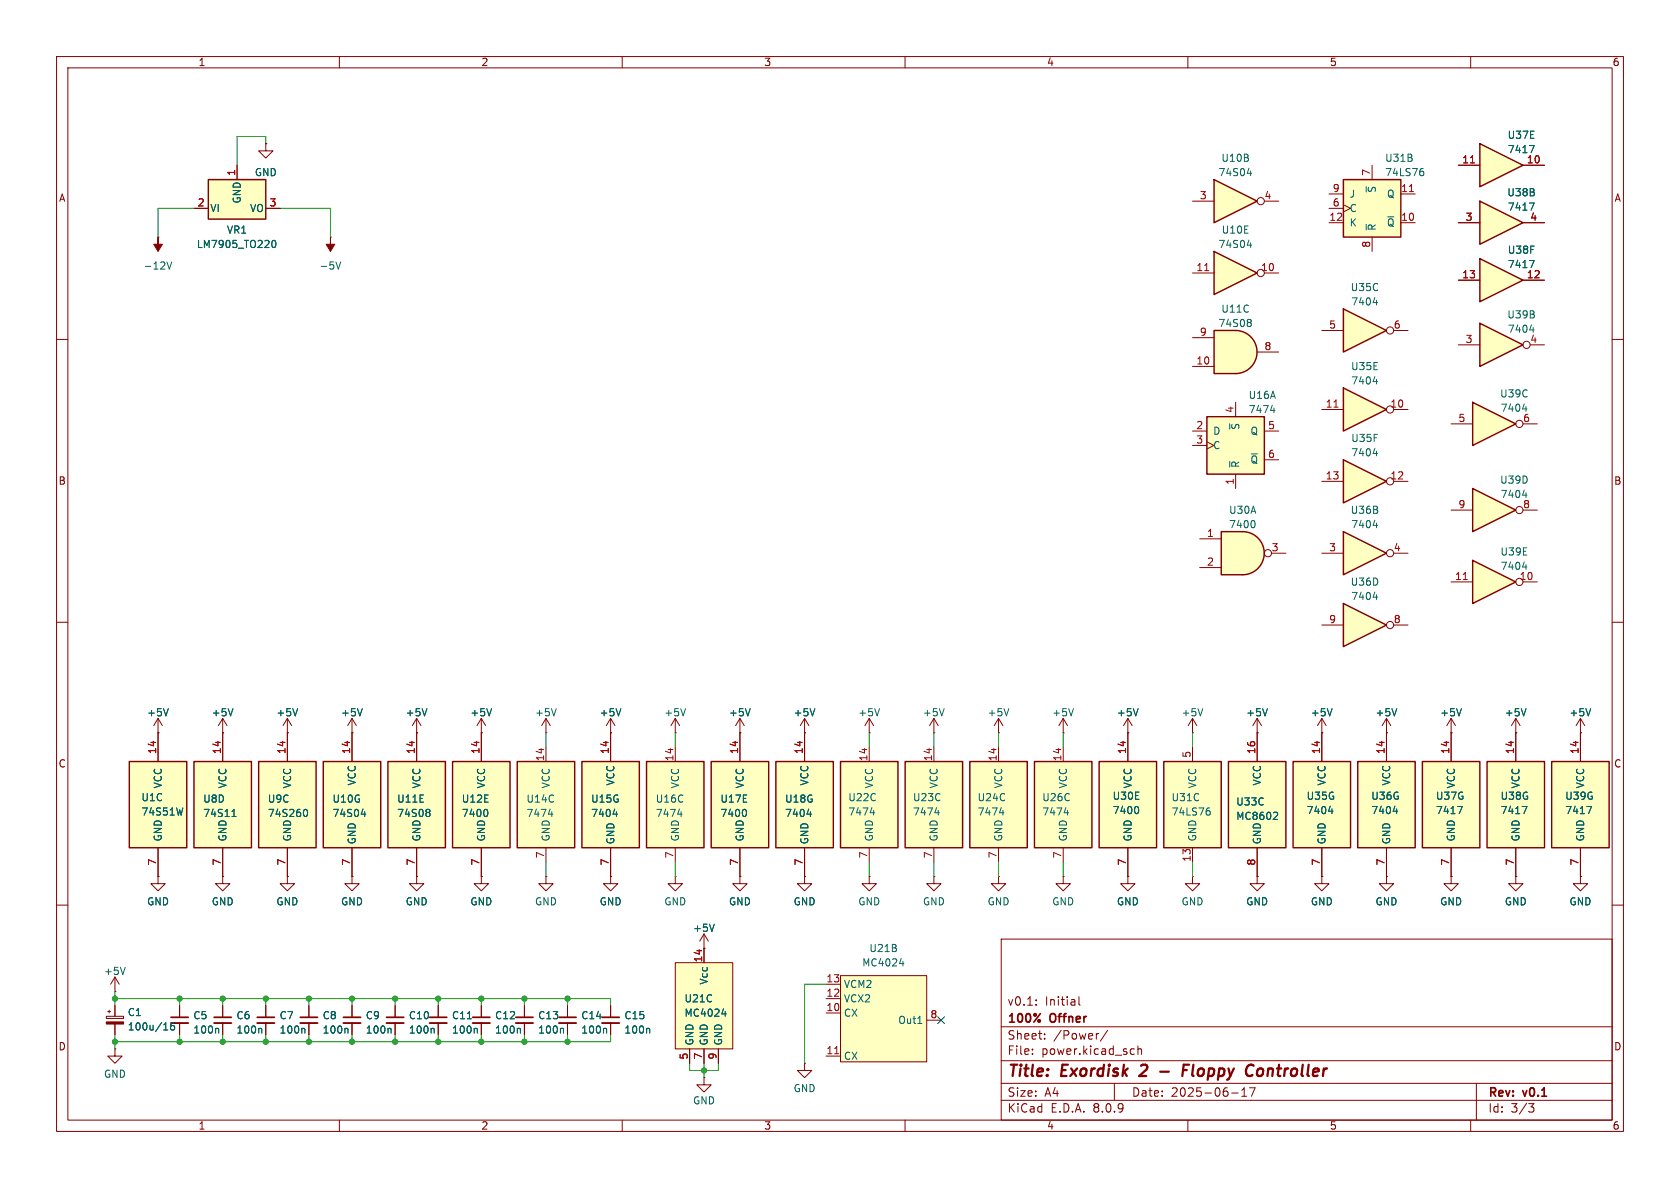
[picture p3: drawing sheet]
<svg xmlns="http://www.w3.org/2000/svg" width="297mm" height="210mm" viewBox="0 0 297 210" stroke-linecap="round" stroke-linejoin="round" font-family="sans-serif">
<g fill="none" stroke="#840000" stroke-width=".18">
<path d="M10 10h277v190h-277zM12 12h273v186h-273zM60 10v2M110 10v2M160 10v2M210 10v2M260 10v2M10 60h2M285 60h2M10 110h2M285 110h2M10 160h2"/>
<path d="M177 166h108v32h-108zM183.2 177.6v.1M183.2 176.8v.1M190.7 176.2v1.3l.3 .2M285 160h2M60 198v2M110 198v2M160 198v2M177 194.5h108M177 191.5h108M177 187.5h108M177 181.5h108"/>
<path d="M182.5 186.3v.1M182.5 185.5v.1M184.7 183.6v.1M184.7 182.8v.1M194.2 182.7l-.2 .1M195.8 182.1l-1.3 2M197 191.5v3M200.1 185.4l.4 .1M200.5 186.3l-.4 .1M201.2 185.5l.2-.1 .3 .1 .1 .9M201.2 184.9v1.5M210 198v2"/>
<path d="M217.7 193.2h1.2M219.5 193.8h.9M219.5 192.7l.5-.4v1.5M220.9 192.3h1l-.7 1.5M260 198v2M261 191.5v6.5M270.2 195.1h1l-.5 .6 .4 .1 .1 .5-.3 .3h-.4"/>
</g>
<path d="M202.7 189.1l-1.3 1.1h1.2M205.1 189.4h1.5M209.1 189.2h.7M210.2 188.2h-.9l-.3 2M223 188.9a.62 .62 0 0 0-.7 .4v.7a.52 .52 0 0 0 .7 .1" fill="none" stroke="#840000" stroke-width=".4"/>
<path d="M182.9 134.6h10.1v15.3h-10.1z" fill="#ffffc2"/>
<path d="M182.9 134.6h10.1v15.3h-10.1z" fill="none" stroke="#840000" stroke-width=".25"/>
<path d="M188 132.1v2.5M188 149.9v2.5" fill="none" stroke="#840000" stroke-width=".18"/>
<path d="M188.1 143.7h.8M188.7 143.2v.9" fill="none" stroke="#006464" stroke-width=".18"/>
<path d="M114.3 134.6h10.2v15.3h-10.2z" fill="#ffffc2"/>
<path d="M114.3 134.6h10.2v15.3h-10.2z" fill="none" stroke="#840000" stroke-width=".25"/>
<g fill="none" stroke="#840000" stroke-width=".18">
<path d="M119.4 132.1v2.5M153.7 129.5h.1M153.7 127l-.8 1.3M153.7 127v2.5M153.7 127l.7 1.3M165.1 129.5h.1M165.1 127l-.8 1.3M165.1 127v2.5M165.1 127l.8 1.3M119.4 149.9v2.5M130.8 154.9v1.3h1.3l-1.3 1.3-1.3-1.3h1.3M130.8 154.9h.1"/>
<path d="M165.1 154.9v1.3h1.3l-1.3 1.3-1.3-1.3h1.3M165.1 154.9h.1"/>
</g>
<path d="M155.5 125.3l-.4 1.2M166.9 125.3l-.4 1.2M119.8 143.9h.8M120.4 143.5v.8" fill="none" stroke="#006464" stroke-width=".18"/>
<path d="M160 134.6h10.2v15.3h-10.2z" fill="#ffffc2"/>
<path d="M160 134.6h10.2v15.3h-10.2z" fill="none" stroke="#840000" stroke-width=".25"/>
<path d="M165.1 132.1v2.5M176.5 129.5h.1M176.5 127l-.7 1.3M176.5 127v2.5M176.5 127l.8 1.3M153.7 154.9v1.3h1.2l-1.2 1.3-1.3-1.3h1.3M153.7 154.9h.1M165.1 149.9v2.5" fill="none" stroke="#840000" stroke-width=".18"/>
<path d="M178.3 125.3l-.4 1.2M165.3 143.7h.8M165.9 143.2v.9" fill="none" stroke="#006464" stroke-width=".18"/>
<path d="M171.4 134.6h10.2v15.3h-10.2z" fill="#ffffc2"/>
<path d="M171.4 134.6h10.2v15.3h-10.2z" fill="none" stroke="#840000" stroke-width=".25"/>
<g fill="none" stroke="#840000" stroke-width=".18">
<path d="M176.5 132.1v2.5M188 129.5h.1M188 127l-.8 1.3M188 127v2.5M188 127l.7 1.3M245.1 129.5h.1M245.1 127l-.8 1.3M245.1 127v2.5M245.1 127l.8 1.3M119.4 154.9v1.3h1.2l-1.2 1.3-1.3-1.3h1.3M119.4 154.9h.1M176.5 154.9v1.3h1.3l-1.3 1.3-1.2-1.3h1.2"/>
<path d="M176.5 154.9h.1M176.5 149.9v2.5M188 154.9v1.3h1.2l-1.2 1.3-1.3-1.3h1.3M188 154.9h.1"/>
</g>
<path d="M189.8 125.3l-.4 1.2M246.9 125.3l-.4 1.2M176.7 143.7h.8M177.3 143.2v.9" fill="none" stroke="#006464" stroke-width=".18"/>
<path d="M219.7 94a3.8 3.8 0 0 1 3.8 3.8 3.8 3.8 0 0 1-3.8 3.8z" fill="#ffffc2" stroke="#ffffc2" stroke-width=".18"/>
<path d="M215.9 94h3.8v7.6h-3.8z" fill="#ffffc2"/>
<path d="M215.9 94h3.8a3.8 3.8 0 0 1 3.8 3.8 3.8 3.8 0 0 1-3.8 3.8h-3.8z" fill="none" stroke="#840000" stroke-width=".25"/>
<g fill="none" stroke="#840000" stroke-width=".18">
<path d="M212.1 95.3h3.8M224.8 97.8h2.5M212.1 100.3h3.8M222.2 129.5h.1M222.2 127l-.7 1.3M222.2 127v2.5M222.2 127l.8 1.3M233.7 129.5h.1M233.7 127l-.8 1.3M233.7 127v2.5M233.7 127l.7 1.3M279.4 129.5h.1"/>
<path d="M279.4 127l-.8 1.3M279.4 127v2.5M279.4 127l.8 1.3M142.2 154.9v1.3h1.3l-1.3 1.3-1.2-1.3h1.2M142.2 154.9h.1M18.8 179.7h3v.3h-3zM19 178.8h.6M19.3 178.6v.5M20.3 175.3h.1M20.3 172.7v2.6M20.3 177.8v1.9M20.3 172.7l-.7 1.3"/>
<path d="M20.3 172.7l.8 1.3M54.6 177.8v2M62.2 177.8v2M69.8 177.8v2M20.3 185.4v1.3h1.3l-1.3 1.3-1.3-1.3h1.3M20.3 185.4h.1M20.3 181v1.9M54.6 180.8v2.1M62.2 180.8v2.1M69.8 180.8v2.1M142.2 188v1.2h1.3l-1.3 1.3-1.2-1.3h1.2M142.2 188h.1"/>
<circle cx="224.2" cy="97.8" r=".63"/>
</g>
<path d="M221.6 92a.79 .79 0 0 1 0 1.3M224.1 125.3l-.5 1.2M235.5 125.3l-.4 1.2M281.2 125.3l-.4 1.2M22.1 171l-.4 1.3M28.9 182.1h.8M30.8 180.8l-.4 .1a.86 .86 0 0 0 0 1.2l.4-.1 .1-.5-.3-.2h-.2l-.3 .2M61.3 181.8l.2 .2v.6M69 181.8l.1 .2v.6M76.6 181.8l.2 .2v.6" fill="none" stroke="#006464" stroke-width=".18"/>
<path d="M53.1 180.8h3M60.7 180.8h3.1M68.3 180.8h3.1" fill="none" stroke="#840000" stroke-width=".33"/>
<path d="M53.1 179.8h3M60.7 179.8h3.1M68.3 179.8h3.1" fill="none" stroke="#840000" stroke-width=".3"/>
<path d="M18.8 180.6h3v.4h-3z" fill="#840000" stroke="#840000" stroke-width=".18"/>
<path d="M148.6 172.5h15.2v15.2h-15.2z" fill="#ffffc2"/>
<path d="M268 129.5h.1M268 127l-.8 1.3M268 127v2.5M268 127l.7 1.3M146 179.1h2.6M146 176.5h2.6M146 174h2.6M148.6 172.5h15.2v15.2h-15.2zM124.5 190.5v1.3h1.2l-1.2 1.2-1.3-1.2h1.3M124.5 190.5h.1M146 186.7h2.6M163.8 180.3h2.6" fill="none" stroke="#840000" stroke-width=".18"/>
<path d="M147.6 186.3h.7" fill="none" stroke="#a90000" stroke-width=".18"/>
<path d="M269.8 125.3l-.4 1.2M159 170.3h.8M159.6 169.9v.9M162.3 180.9h.7" fill="none" stroke="#006464" stroke-width=".18"/>
<path d="M119.4 170.2h10.1v15.2h-10.1z" fill="#ffffc2"/>
<path d="M119.4 170.2h10.1v15.2h-10.1zM124.5 167.6h.1M124.5 165.1v5.1M124.5 165.1l-.8 1.3M124.5 165.1l.7 1.3M121.9 185.4v2.6M124.5 185.4v2.6M127 185.4v2.6" fill="none" stroke="#840000" stroke-width=".18"/>
<path d="M126.3 163.4l-.4 1.2M127.6 179.2h.8M128.2 178.8v.8" fill="none" stroke="#006464" stroke-width=".18"/>
<path d="M137.2 134.6h10.1v15.3h-10.1z" fill="#ffffc2"/>
<path d="M137.2 134.6h10.1v15.3h-10.1z" fill="none" stroke="#840000" stroke-width=".25"/>
<g fill="none" stroke="#840000" stroke-width=".18">
<path d="M119.4 129.5h.1M119.4 127l-.8 1.3M119.4 127v2.5M119.4 127l.7 1.3M130.8 129.5h.1M130.8 127l-.8 1.3M130.8 127v2.5M130.8 127l.8 1.3M142.2 129.5h.1M142.2 127v7.6M142.2 127l-.7 1.3M142.2 127l.8 1.3"/>
<path d="M142.2 149.9v5"/>
</g>
<path d="M121.2 125.3l-.4 1.2M132.6 125.3l-.4 1.2M144.1 125.3l-.5 1.2M142.7 143.9h.8M143.3 143.5v.8" fill="none" stroke="#006464" stroke-width=".18"/>
<path d="M148.6 134.6h10.1v15.3h-10.1z" fill="#ffffc2"/>
<path d="M148.6 134.6h10.1v15.3h-10.1z" fill="none" stroke="#840000" stroke-width=".25"/>
<path d="M153.7 132.1v2.5M153.7 149.9v2.5" fill="none" stroke="#840000" stroke-width=".18"/>
<path d="M153.8 143.7h.8M154.4 143.2v.9" fill="none" stroke="#006464" stroke-width=".18"/>
<path d="M125.7 134.6h10.2v15.3h-10.2z" fill="#ffffc2"/>
<path d="M125.7 134.6h10.2v15.3h-10.2z" fill="none" stroke="#840000" stroke-width=".25"/>
<path d="M130.8 129.5v5.1M130.8 149.9v5" fill="none" stroke="#840000" stroke-width=".18"/>
<path d="M131.7 143.1a.79 .79 0 0 1 0 1.2" fill="none" stroke="#006464" stroke-width=".18"/>
<path d="M237.5 94l7.6 3.8-7.6 3.8z" fill="#ffffc2"/>
<path d="M237.5 94l7.6 3.8-7.6 3.8z" fill="none" stroke="#840000" stroke-width=".25"/>
<g fill="none" stroke="#840000" stroke-width=".18">
<path d="M233.7 97.8h3.8M246.4 97.8h2.5"/>
<circle cx="245.7" cy="97.8" r=".63"/>
</g>
<path d="M242.8 92.9h.7M243.4 92.4v.9" fill="none" stroke="#006464" stroke-width=".18"/>
<path d="M237.5 31.8h10.1v10.1h-10.1z" fill="#ffffc2"/>
<path d="M237.5 31.8h10.1v10.1h-10.1z" fill="none" stroke="#840000" stroke-width=".25"/>
<path d="M234.9 39.4h2.6M234.9 34.3h2.6M234.9 36.8h2.6M237.5 36.2l1.3 .6-1.3 .7M242.6 29.2v2.6M247.6 39.4h2.6M247.6 34.3h2.6M242.6 41.9v2.6" fill="none" stroke="#840000" stroke-width=".18"/>
<path d="M249.2 33.9h.7" fill="none" stroke="#a90000" stroke-width=".18"/>
<path d="M241.5 39.7v1M251.2 30.3h.3l.2 .2-.1 .4-.4 .2M251.3 29.8h.3" fill="none" stroke="#006464" stroke-width=".18"/>
<path d="M237.5 54.6l7.6 3.8-7.6 3.8z" fill="#ffffc2"/>
<path d="M237.5 54.6l7.6 3.8-7.6 3.8z" fill="none" stroke="#840000" stroke-width=".25"/>
<g fill="none" stroke="#840000" stroke-width=".18">
<path d="M233.7 58.4h3.8M246.4 58.4h2.5"/>
<circle cx="245.7" cy="58.4" r=".63"/>
</g>
<path d="M242.8 53.5h.7M243.4 53.1v.8" fill="none" stroke="#006464" stroke-width=".18"/>
<path d="M214.6 31.8l7.6 3.8-7.6 3.8z" fill="#ffffc2"/>
<path d="M214.6 31.8l7.6 3.8-7.6 3.8z" fill="none" stroke="#840000" stroke-width=".25"/>
<g fill="none" stroke="#840000" stroke-width=".18">
<path d="M210.8 35.6h3.8M223.5 35.6h2.6"/>
<circle cx="222.9" cy="35.6" r=".63"/>
</g>
<path d="M220.5 30.6h.8M221.1 30.2v.9" fill="none" stroke="#006464" stroke-width=".18"/>
<path d="M214.6 44.5l7.6 3.8-7.6 3.8z" fill="#ffffc2"/>
<path d="M214.6 44.5l7.6 3.8-7.6 3.8z" fill="none" stroke="#840000" stroke-width=".25"/>
<g fill="none" stroke="#840000" stroke-width=".18">
<path d="M210.8 48.3h3.8M223.5 48.3h2.6M256.5 154.9v1.3h1.3l-1.3 1.3-1.2-1.3h1.2M256.5 154.9h.1"/>
<circle cx="222.9" cy="48.3" r=".63"/>
</g>
<path d="M213 47.8h.7" fill="none" stroke="#a90000" stroke-width=".18"/>
<path d="M220.5 43.3h.8M221.1 42.9v.9" fill="none" stroke="#006464" stroke-width=".18"/>
<path d="M274.3 134.6h10.2v15.3h-10.2z" fill="#ffffc2"/>
<path d="M274.3 134.6h10.2v15.3h-10.2z" fill="none" stroke="#840000" stroke-width=".25"/>
<path d="M279.4 129.5v5.1M268 154.9v1.3h1.2l-1.2 1.3-1.3-1.3h1.3M268 154.9h.1M279.4 154.9v1.3h1.3l-1.3 1.3-1.3-1.3h1.3M279.4 154.9h.1M279.4 149.9v5" fill="none" stroke="#840000" stroke-width=".18"/>
<path d="M280.5 142.6h.9l-.6 1.2" fill="none" stroke="#006464" stroke-width=".18"/>
<path d="M237.5 106.7l7.6 3.8-7.6 3.8z" fill="#ffffc2"/>
<path d="M237.5 106.7l7.6 3.8-7.6 3.8z" fill="none" stroke="#840000" stroke-width=".25"/>
<g fill="none" stroke="#840000" stroke-width=".18">
<path d="M233.7 110.5h3.8M246.4 110.5h2.5"/>
<circle cx="245.7" cy="110.5" r=".63"/>
</g>
<path d="M242.8 105.6h.7M243.4 105.1v.9" fill="none" stroke="#006464" stroke-width=".18"/>
<path d="M218.4 58.4a3.8 3.8 0 0 1 3.8 3.8 3.8 3.8 0 0 1-3.8 3.8z" fill="#ffffc2" stroke="#ffffc2" stroke-width=".18"/>
<path d="M214.6 58.4h3.8v7.6h-3.8z" fill="#ffffc2"/>
<path d="M214.6 58.4h3.8a3.8 3.8 0 0 1 3.8 3.8 3.8 3.8 0 0 1-3.8 3.8h-3.8z" fill="none" stroke="#840000" stroke-width=".25"/>
<path d="M210.8 59.7h3.8M210.8 64.8h3.8M222.2 62.2h3.9" fill="none" stroke="#840000" stroke-width=".18"/>
<path d="M220.7 56.5h.3l.2 .2-.2 .3M220.7 57h.3M221 57l.2 .2v.3l-.1 .2h-.4" fill="none" stroke="#006464" stroke-width=".18"/>
<path d="M260.3 86.4l7.7 3.8-7.7 3.8z" fill="#ffffc2"/>
<path d="M260.3 86.4l7.7 3.8-7.7 3.8z" fill="none" stroke="#840000" stroke-width=".25"/>
<g fill="none" stroke="#840000" stroke-width=".18">
<path d="M256.5 90.2h3.8M269.2 90.2h2.6"/>
<circle cx="268.6" cy="90.2" r=".63"/>
</g>
<path d="M269.2 87.5h.8M269.8 87.1v.9" fill="none" stroke="#006464" stroke-width=".18"/>
<path d="M260.3 99.1l7.7 3.8-7.7 3.8z" fill="#ffffc2"/>
<path d="M260.3 99.1l7.7 3.8-7.7 3.8z" fill="none" stroke="#840000" stroke-width=".25"/>
<g fill="none" stroke="#840000" stroke-width=".18">
<path d="M256.5 102.9h3.8M269.2 102.9h2.6M199.4 154.9v1.3h1.3l-1.3 1.3-1.3-1.3h1.3M199.4 154.9h.1"/>
<circle cx="268.6" cy="102.9" r=".63"/>
</g>
<path d="M258.7 102.5h.7" fill="none" stroke="#a90000" stroke-width=".18"/>
<path d="M269.8 99.8v.9M269.2 100.2h.8" fill="none" stroke="#006464" stroke-width=".18"/>
<path d="M194.3 134.6h10.2v15.3h-10.2z" fill="#ffffc2"/>
<path d="M194.3 134.6h10.2v15.3h-10.2z" fill="none" stroke="#840000" stroke-width=".25"/>
<path d="M199.4 129.5h.1M199.4 127v7.6M199.4 127l-.8 1.3M199.4 127l.8 1.3M210.8 129.5h.1M210.8 127l-.7 1.3M210.8 127v2.5M210.8 127l.8 1.3M199.4 149.9v5M210.8 154.9v1.3h1.3l-1.3 1.3-1.3-1.3h1.3M210.8 154.9h.1" fill="none" stroke="#840000" stroke-width=".18"/>
<path d="M201.2 125.3l-.4 1.2M212.6 125.3l-.4 1.2M201 142.6a.79 .79 0 0 1 0 1.2" fill="none" stroke="#006464" stroke-width=".18"/>
<path d="M205.7 134.6h10.2v15.3h-10.2z" fill="#ffffc2"/>
<path d="M205.7 134.6h10.2v15.3h-10.2z" fill="none" stroke="#840000" stroke-width=".25"/>
<path d="M210.8 132.1v2.5M210.8 149.9v2.5" fill="none" stroke="#840000" stroke-width=".18"/>
<path d="M213.5 143.3h.2l.3 .2-.1 .5-.4 .1M213.6 142.8h.2" fill="none" stroke="#006464" stroke-width=".18"/>
<path d="M217.2 134.6h10.1v15.3h-10.1z" fill="#ffffc2"/>
<path d="M217.2 134.6h10.1v15.3h-10.1z" fill="none" stroke="#840000" stroke-width=".25"/>
<path d="M222.2 129.5v5.1M256.5 129.5h.1M256.5 127l-.7 1.3M256.5 127v2.5M256.5 127l.8 1.3M222.2 149.9v5" fill="none" stroke="#840000" stroke-width=".18"/>
<path d="M258.4 125.3l-.5 1.2M225.6 143.6l.3 .2-.1 .3-.7 .8h.8" fill="none" stroke="#006464" stroke-width=".18"/>
<path d="M262.9 134.6h10.1v15.3h-10.1z" fill="#ffffc2"/>
<path d="M262.9 134.6h10.1v15.3h-10.1z" fill="none" stroke="#840000" stroke-width=".25"/>
<path d="M268 129.5v5.1M268 149.9v5" fill="none" stroke="#840000" stroke-width=".18"/>
<path d="M269.1 142.6h.8l-.5 1.2" fill="none" stroke="#006464" stroke-width=".18"/>
<path d="M251.5 134.6h10.1v15.3h-10.1z" fill="#ffffc2"/>
<path d="M251.5 134.6h10.1v15.3h-10.1z" fill="none" stroke="#840000" stroke-width=".25"/>
<path d="M256.5 129.5v5.1M222.2 154.9v1.3h1.3l-1.3 1.3-1.2-1.3h1.2M222.2 154.9h.1M233.7 154.9v1.3h1.2l-1.2 1.3-1.3-1.3h1.3M233.7 154.9h.1M245.1 154.9v1.3h1.3l-1.3 1.3-1.3-1.3h1.3M245.1 154.9h.1M256.5 149.9v5" fill="none" stroke="#840000" stroke-width=".18"/>
<path d="M257.7 142.6h.8l-.5 1.2" fill="none" stroke="#006464" stroke-width=".18"/>
<path d="M240 134.6h10.2v15.3h-10.2z" fill="#ffffc2"/>
<path d="M240 134.6h10.2v15.3h-10.2z" fill="none" stroke="#840000" stroke-width=".25"/>
<path d="M245.1 129.5v5.1M245.1 149.9v5" fill="none" stroke="#840000" stroke-width=".18"/>
<path d="M246.3 143.4h.8M246.9 143v.8" fill="none" stroke="#006464" stroke-width=".18"/>
<path d="M228.6 134.6h10.2v15.3h-10.2z" fill="#ffffc2"/>
<path d="M228.6 134.6h10.2v15.3h-10.2z" fill="none" stroke="#840000" stroke-width=".25"/>
<path d="M233.7 129.5v5.1M233.7 149.9v5M47 177.8v2M47 180.8v2.1" fill="none" stroke="#840000" stroke-width=".18"/>
<path d="M234.9 143.4h.8M235.5 143v.8M53.7 181.8l.2 .2v.6" fill="none" stroke="#006464" stroke-width=".18"/>
<path d="M45.5 180.8h3" fill="none" stroke="#840000" stroke-width=".33"/>
<path d="M45.5 179.8h3" fill="none" stroke="#840000" stroke-width=".3"/>
<path d="M260.3 71.1l7.7 3.8-7.7 3.8z" fill="#ffffc2"/>
<path d="M260.3 71.1l7.7 3.8-7.7 3.8z" fill="none" stroke="#840000" stroke-width=".25"/>
<g fill="none" stroke="#840000" stroke-width=".18">
<path d="M256.5 74.9h3.8M269.2 74.9h2.6"/>
<circle cx="268.6" cy="74.9" r=".63"/>
</g>
<path d="M269.2 72.3h.8M269.8 71.9v.8" fill="none" stroke="#006464" stroke-width=".18"/>
<path d="M261.6 57.2l7.6 3.8-7.6 3.8z" fill="#ffffc2"/>
<path d="M261.6 57.2l7.6 3.8-7.6 3.8z" fill="none" stroke="#840000" stroke-width=".25"/>
<g fill="none" stroke="#840000" stroke-width=".18">
<path d="M257.8 61h3.8M270.5 61h2.5"/>
<circle cx="269.9" cy="61" r=".63"/>
</g>
<path d="M270.4 58.3h.8M271 57.9v.8" fill="none" stroke="#006464" stroke-width=".18"/>
<path d="M261.6 25.4l7.6 3.8-7.6 3.8z" fill="#ffffc2"/>
<path d="M261.6 25.4l7.6 3.8-7.6 3.8z" fill="none" stroke="#840000" stroke-width=".25"/>
<path d="M257.8 29.2h3.8M269.2 29.2h3.8" fill="none" stroke="#840000" stroke-width=".18"/>
<path d="M260 28.8h.7" fill="none" stroke="#a90000" stroke-width=".18"/>
<path d="M270.4 25.7h.8l-.5 1.3" fill="none" stroke="#006464" stroke-width=".18"/>
<path d="M261.6 45.7l7.6 3.8-7.6 3.8z" fill="#ffffc2"/>
<path d="M261.6 45.7l7.6 3.8-7.6 3.8z" fill="none" stroke="#840000" stroke-width=".25"/>
<path d="M257.8 49.5h3.8M269.2 49.5h3.8" fill="none" stroke="#840000" stroke-width=".18"/>
<path d="M270.4 46h.8l-.5 1.3" fill="none" stroke="#006464" stroke-width=".18"/>
<path d="M261.6 35.6l7.6 3.8-7.6 3.8z" fill="#ffffc2"/>
<path d="M261.6 35.6l7.6 3.8-7.6 3.8z" fill="none" stroke="#840000" stroke-width=".25"/>
<path d="M257.8 39.4h3.8M269.2 39.4h3.8" fill="none" stroke="#840000" stroke-width=".18"/>
<path d="M270.4 35.9h.8l-.5 1.3" fill="none" stroke="#006464" stroke-width=".18"/>
<path d="M237.5 81.3l7.6 3.8-7.6 3.8z" fill="#ffffc2"/>
<path d="M237.5 81.3l7.6 3.8-7.6 3.8z" fill="none" stroke="#840000" stroke-width=".25"/>
<g fill="none" stroke="#840000" stroke-width=".18">
<path d="M233.7 85.1h3.8M246.4 85.1h2.5"/>
<circle cx="245.7" cy="85.1" r=".63"/>
</g>
<path d="M243.4 79.7v.9M242.8 80.2h.7" fill="none" stroke="#006464" stroke-width=".18"/>
<path d="M213.4 73.7h10.1v10.1h-10.1z" fill="#ffffc2"/>
<path d="M213.4 73.7h10.1v10.1h-10.1z" fill="none" stroke="#840000" stroke-width=".25"/>
<path d="M210.8 76.2h2.6M210.8 78.7h2.6M213.4 78.1l1.2 .6-1.2 .7M218.4 71.1v2.6M223.5 76.2h2.6M218.4 83.8v2.6M223.5 81.3h2.6" fill="none" stroke="#840000" stroke-width=".18"/>
<path d="M224.6 72.5h.8M225.2 72.1v.9M217.4 81.6v1" fill="none" stroke="#006464" stroke-width=".18"/>
<path d="M237.5 68.6l7.6 3.8-7.6 3.8z" fill="#ffffc2"/>
<path d="M237.5 68.6l7.6 3.8-7.6 3.8z" fill="none" stroke="#840000" stroke-width=".25"/>
<g fill="none" stroke="#840000" stroke-width=".18">
<path d="M233.7 72.4h3.8M246.4 72.4h2.5M62.2 129.5h.1M62.2 127l-.7 1.3M62.2 127v2.5M62.2 127l.8 1.3M50.8 154.9v1.3h1.3l-1.3 1.3-1.3-1.3h1.3M50.8 154.9h.1"/>
<circle cx="245.7" cy="72.4" r=".63"/>
</g>
<path d="M235.8 72h.8" fill="none" stroke="#a90000" stroke-width=".18"/>
<path d="M242.8 67.5h.7M243.4 67v.9M64 125.3l-.4 1.2" fill="none" stroke="#006464" stroke-width=".18"/>
<path d="M45.7 134.6h10.2v15.3h-10.2z" fill="#ffffc2"/>
<path d="M45.7 134.6h10.2v15.3h-10.2z" fill="none" stroke="#840000" stroke-width=".25"/>
<path d="M50.8 129.5v5.1M96.5 129.5h.1M96.5 127l-.7 1.3M96.5 127v2.5M96.5 127l.8 1.3M50.8 149.9v5" fill="none" stroke="#840000" stroke-width=".18"/>
<path d="M98.3 125.3l-.4 1.2M53.8 143.1h.1a.68 .68 0 0 1 .5 .6 .68 .68 0 0 1-.5 .6h-.1" fill="none" stroke="#006464" stroke-width=".18"/>
<path d="M91.4 134.6h10.2v15.3h-10.2z" fill="#ffffc2"/>
<path d="M91.4 134.6h10.2v15.3h-10.2z" fill="none" stroke="#840000" stroke-width=".25"/>
<path d="M27.9 129.5h.1M27.9 127l-.7 1.3M27.9 127v2.5M27.9 127l.8 1.3M96.5 132.1v2.5M107.9 129.5h.1M107.9 127l-.7 1.3M107.9 127v2.5M107.9 127l.8 1.3M96.5 149.9v2.5" fill="none" stroke="#840000" stroke-width=".18"/>
<path d="M29.8 125.3l-.5 1.2M109.8 125.3l-.5 1.2M96.9 143.9h.8M97.6 143.5v.8" fill="none" stroke="#006464" stroke-width=".18"/>
<path d="M34.3 134.6h10.1v15.3h-10.1z" fill="#ffffc2"/>
<path d="M34.3 134.6h10.1v15.3h-10.1z" fill="none" stroke="#840000" stroke-width=".25"/>
<path d="M39.4 129.5v5.1M73.7 129.5h.1M73.7 127l-.8 1.3M73.7 127v2.5M73.7 127l.7 1.3M39.4 149.9v5" fill="none" stroke="#840000" stroke-width=".18"/>
<path d="M75.5 125.3l-.4 1.2M41 144.3h.7M41.1 143.4l.3-.3v1.2" fill="none" stroke="#006464" stroke-width=".18"/>
<path d="M57.1 134.6h10.2v15.3h-10.2z" fill="#ffffc2"/>
<path d="M57.1 134.6h10.2v15.3h-10.2z" fill="none" stroke="#840000" stroke-width=".25"/>
<path d="M62.2 129.5v5.1M62.2 149.9v5" fill="none" stroke="#840000" stroke-width=".18"/>
<path d="M63.9 143.9h.8M64.5 143.5v.8" fill="none" stroke="#006464" stroke-width=".18"/>
<path d="M68.6 134.6h10.1v15.3h-10.1z" fill="#ffffc2"/>
<path d="M68.6 134.6h10.1v15.3h-10.1z" fill="none" stroke="#840000" stroke-width=".25"/>
<path d="M73.7 129.5v5.1M73.7 149.9v5" fill="none" stroke="#840000" stroke-width=".18"/>
<path d="M75.5 143.1h.3l.2 .2-.2 .3M75.5 143.6h.3M75.8 143.6l.2 .3v.2l-.1 .2h-.4" fill="none" stroke="#006464" stroke-width=".18"/>
<path d="M22.9 134.6h10.1v15.3h-10.1z" fill="#ffffc2"/>
<path d="M22.9 134.6h10.1v15.3h-10.1z" fill="none" stroke="#840000" stroke-width=".25"/>
<path d="M27.9 129.5v5.1M39.4 129.5h.1M39.4 127l-.8 1.3M39.4 127v2.5M39.4 127l.7 1.3M27.9 149.9v5" fill="none" stroke="#840000" stroke-width=".18"/>
<path d="M41.2 125.3l-.4 1.2M32.3 142.8l-.3 1.3" fill="none" stroke="#006464" stroke-width=".18"/>
<path d="M102.9 134.6h10.1v15.3h-10.1z" fill="#ffffc2"/>
<path d="M102.9 134.6h10.1v15.3h-10.1z" fill="none" stroke="#840000" stroke-width=".25"/>
<g fill="none" stroke="#840000" stroke-width=".18">
<path d="M47 25.4v1.3h1.3l-1.3 1.2-1.3-1.2h1.3M47 25.4h.1M58.4 41.9h.1M50.8 129.5h.1M50.8 127l-.8 1.3M50.8 127v2.5M50.8 127l.8 1.3M85.1 129.5h.1M85.1 127l-.8 1.3M85.1 127v2.5M85.1 127l.8 1.3M107.9 129.5v5.1"/>
<path d="M107.9 149.9v5"/>
</g>
<path d="M59.4 46.3l.4 1.3 .4-1.3M52.6 125.3l-.4 1.2M86.9 125.3l-.4 1.2M108.4 143.9h.8M109 143.5v.8" fill="none" stroke="#006464" stroke-width=".18"/>
<path d="M58.4 41.9v1.3h.8l-.8 1.3-.7-1.3h.7z" fill="#840000" stroke="#840000" stroke-width=".18"/>
<path d="M80 134.6h10.2v15.3h-10.2z" fill="#ffffc2"/>
<path d="M80 134.6h10.2v15.3h-10.2z" fill="none" stroke="#840000" stroke-width=".25"/>
<path d="M27.9 41.9h.1M85.1 129.5v5.1M62.2 154.9v1.3h1.3l-1.3 1.3-1.2-1.3h1.2M62.2 154.9h.1M73.7 154.9v1.3h1.2l-1.2 1.3-1.3-1.3h1.3M73.7 154.9h.1M85.1 154.9v1.3h1.3l-1.3 1.3-1.3-1.3h1.3M85.1 154.9h.1M85.1 149.9v5" fill="none" stroke="#840000" stroke-width=".18"/>
<path d="M29.5 46.3l.4 1.3 .5-1.3M85.9 143.1a.79 .79 0 0 1 0 1.2" fill="none" stroke="#006464" stroke-width=".18"/>
<path d="M27.9 41.9v1.3h.8l-.8 1.3-.7-1.3h.7z" fill="#840000" stroke="#840000" stroke-width=".18"/>
<path d="M36.8 31.8h10.2v6.9h-10.2z" fill="#ffffc2"/>
<path d="M36.8 31.8h10.2v6.9h-10.2z" fill="none" stroke="#840000" stroke-width=".25"/>
<g fill="none" stroke="#840000" stroke-width=".18">
<path d="M34.3 36.8h2.5M41.9 29.2v2.6M47 25.4h.1M47 36.8h2.5M257.8 29.2h3.8M257.8 39.4h3.8M269.2 29.2h3.8M269.2 39.4h3.8M257.8 49.5h3.8M269.2 49.5h3.8M27.9 129.5h.1M27.9 129.5v5.1"/>
<path d="M39.4 129.5h.1M39.4 129.5v5.1M50.8 129.5h.1M50.8 129.5v5.1M62.2 129.5h.1M62.2 129.5v5.1M73.7 129.5h.1M73.7 129.5v5.1M85.1 129.5h.1M85.1 129.5v5.1M107.9 129.5h.1M107.9 129.5v5.1"/>
<path d="M130.8 129.5h.1M130.8 129.5v5.1M142.2 129.5h.1M142.2 129.5v5.1M199.4 129.5h.1M199.4 129.5v5.1M222.2 129.5h.1M222.2 129.5v5.1M233.7 129.5h.1M233.7 129.5v5.1M245.1 129.5h.1M245.1 129.5v5.1"/>
<path d="M256.5 129.5h.1M256.5 129.5v5.1M268 129.5h.1M268 129.5v5.1M279.4 129.5h.1M279.4 129.5v5.1M27.9 154.9v1.3h1.3l-1.3 1.3-1.2-1.3h1.2M27.9 154.9h.1M27.9 149.9v5M39.4 154.9v1.3h1.2l-1.2 1.3-1.3-1.3h1.3M39.4 154.9h.1M39.4 149.9v5"/>
<path d="M50.8 154.9h.1M50.8 149.9v5M62.2 154.9h.1M62.2 149.9v5M73.7 154.9h.1M73.7 149.9v5M85.1 154.9h.1M85.1 149.9v5M96.5 154.9v1.3h1.3l-1.3 1.3-1.3-1.3h1.3M96.5 154.9h.1M107.9 154.9v1.3h1.3l-1.3 1.3-1.2-1.3h1.2M107.9 154.9h.1"/>
<path d="M107.9 149.9v5M130.8 154.9h.1M130.8 149.9v5M142.2 154.9h.1M142.2 149.9v5M199.4 154.9h.1M199.4 149.9v5M222.2 154.9h.1M222.2 149.9v5M233.7 154.9h.1M233.7 149.9v5M245.1 154.9h.1"/>
<path d="M245.1 149.9v5M256.5 154.9h.1M256.5 149.9v5M268 154.9h.1M268 149.9v5M279.4 154.9h.1M279.4 149.9v5M20.3 177.8v1.9M31.7 177.8v2M39.4 177.8v2M47 177.8v2M54.6 177.8v2"/>
<path d="M62.2 177.8v2M69.8 177.8v2M77.5 177.8v2M85.1 177.8v2M92.7 177.8v2M100.3 177.8v2M107.9 177.8v2M124.5 167.6h.1M124.5 167.6v2.6M20.3 181v1.9M31.7 180.8v2.1M39.4 180.8v2.1"/>
<path d="M47 180.8v2.1M54.6 180.8v2.1M62.2 180.8v2.1M69.8 180.8v2.1M77.5 180.8v2.1M85.1 180.8v2.1M92.7 180.8v2.1M100.3 180.8v2.1M107.9 180.8v2.1M121.9 185.4v2.6M124.5 185.4v2.6M127 185.4v2.6"/>
</g>
<g fill="none" stroke="#006464" stroke-width=".18">
<path d="M270.4 25.7h.8l-.5 1.3M270.4 35.9h.8l-.5 1.3M48.2 42.6l.2-.1a.68 .68 0 0 1 .4 .6 .68 .68 0 0 1-.4 .7 .84 .84 0 0 1-.2-1.2zM270.4 46h.8l-.5 1.3M29.8 125.3l-.5 1.2M41.2 125.3l-.4 1.2M52.6 125.3l-.4 1.2M64 125.3l-.4 1.2M75.5 125.3l-.4 1.2M86.9 125.3l-.4 1.2M109.8 125.3l-.5 1.2M132.6 125.3l-.4 1.2"/>
<path d="M144.1 125.3l-.5 1.2M201.2 125.3l-.4 1.2M224.1 125.3l-.5 1.2M235.5 125.3l-.4 1.2M246.9 125.3l-.4 1.2M258.4 125.3l-.5 1.2M269.8 125.3l-.4 1.2M281.2 125.3l-.4 1.2M32.3 142.8l-.3 1.3M41 144.3h.7M41.1 143.4l.3-.3v1.2M53.8 143.1h.1a.68 .68 0 0 1 .5 .6 .68 .68 0 0 1-.5 .6h-.1"/>
<path d="M63.9 143.9h.8M64.5 143.5v.8M75.5 143.1h.3l.2 .2-.2 .3M75.5 143.6h.3M75.8 143.6l.2 .3v.2l-.1 .2h-.4M85.9 143.1a.79 .79 0 0 1 0 1.2M108.4 143.9h.8M109 143.5v.8M131.7 143.1a.79 .79 0 0 1 0 1.2M142.7 143.9h.8M143.3 143.5v.8M201 142.6a.79 .79 0 0 1 0 1.2"/>
<path d="M225.6 143.6l.3 .2-.1 .3-.7 .8h.8M234.9 143.4h.8M235.5 143v.8M246.3 143.4h.8M246.9 143v.8M257.7 142.6h.8l-.5 1.2M269.1 142.6h.8l-.5 1.2M280.5 142.6h.9l-.6 1.2M126.3 163.4l-.4 1.2M127.6 179.2h.8M128.2 178.8v.8M28.9 182.1h.8"/>
<path d="M30.8 180.8l-.4 .1a.86 .86 0 0 0 0 1.2l.4-.1 .1-.5-.3-.2h-.2l-.3 .2M38.5 181.8l.2 .2v.6M46.1 181.8l.2 .2v.6M53.7 181.8l.2 .2v.6M61.3 181.8l.2 .2v.6M69 181.8l.1 .2v.6M76.6 181.8l.2 .2v.6M82.6 180.1h.8M84.2 181.8l.2 .2v.6M91.8 181.8l.2 .2v.6M99.4 181.8l.2 .2v.6M107.1 181.8l.1 .2v.6"/>
<path d="M114.7 181.8l.2 .2v.6"/>
</g>
<path d="M30.2 180.8h3.1M37.8 180.8h3.1M75.9 180.8h3.1M83.6 180.8h3M91.2 180.8h3M98.8 180.8h3.1M106.4 180.8h3.1" fill="none" stroke="#840000" stroke-width=".33"/>
<path d="M30.2 179.8h3.1M37.8 179.8h3.1M75.9 179.8h3.1M83.6 179.8h3M91.2 179.8h3M98.8 179.8h3.1M106.4 179.8h3.1" fill="none" stroke="#840000" stroke-width=".3"/>
<g fill="none" stroke="#009600" stroke-width=".18">
<path d="M34.3 36.8h-6.4v5.1M47 25.4v-1.3h-5.1v5.1M49.5 36.8h8.9v5.1M96.5 129.5v2.6M119.4 129.5v2.6M153.7 129.5v2.6M165.1 129.5v2.6M176.5 129.5v2.6M188 129.5v2.6M210.8 129.5v2.6M96.5 152.4v2.5M119.4 152.4v2.5"/>
<path d="M153.7 152.4v2.5M165.1 152.4v2.5M176.5 152.4v2.5M188 152.4v2.5M210.8 152.4v2.5M20.3 175.3v2.5M20.3 176.5h87.6v1.3M31.7 176.5v1.3M39.4 176.5v1.3M47 176.5v1.3M54.6 176.5v1.3M62.2 176.5v1.3"/>
<path d="M69.8 176.5v1.3M77.5 176.5v1.3M85.1 176.5v1.3M92.7 176.5v1.3M100.3 176.5v1.3M146 174h-3.8v14M20.3 182.9v2.5M31.7 182.9v1.3M39.4 182.9v1.3M47 182.9v1.3M54.6 182.9v1.3M62.2 182.9v1.3"/>
<path d="M69.8 182.9v1.3M77.5 182.9v1.3M85.1 182.9v1.3M92.7 182.9v1.3M100.3 182.9v1.3M107.9 182.9v1.3h-87.6M121.9 188v1.2h5.1v-1.2M124.5 188v2.5"/>
</g>
<path d="M165.8 179.7l1.2 1.2M167 179.7l-1.2 1.2" fill="none" stroke="#000084" stroke-width=".18"/>
<path d="M260 28.8h.7" fill="none" stroke="#a90000" stroke-width=".18"/>
<g fill="#009600" stroke="#009600" stroke-width=".18">
<circle cx="77.5" cy="184.2" r=".46"/>
<circle cx="92.7" cy="184.2" r=".46"/>
<circle cx="92.7" cy="176.5" r=".46"/>
<circle cx="100.3" cy="176.5" r=".46"/>
<circle cx="85.1" cy="176.5" r=".46"/>
<circle cx="85.1" cy="184.2" r=".46"/>
<circle cx="100.3" cy="184.2" r=".46"/>
<circle cx="77.5" cy="176.5" r=".46"/>
<circle cx="47" cy="184.2" r=".46"/>
<circle cx="47" cy="176.5" r=".46"/>
<circle cx="20.3" cy="176.5" r=".46"/>
<circle cx="31.7" cy="176.5" r=".46"/>
<circle cx="31.7" cy="184.2" r=".46"/>
<circle cx="39.4" cy="176.5" r=".46"/>
<circle cx="39.4" cy="184.2" r=".46"/>
<circle cx="62.2" cy="176.5" r=".46"/>
<circle cx="54.6" cy="176.5" r=".46"/>
<circle cx="69.8" cy="184.2" r=".46"/>
<circle cx="69.8" cy="176.5" r=".46"/>
<circle cx="62.2" cy="184.2" r=".46"/>
<circle cx="54.6" cy="184.2" r=".46"/>
<circle cx="20.3" cy="184.2" r=".46"/>
<circle cx="124.5" cy="189.2" r=".46"/>
</g>
<g font-size="2.8" fill="#840000">
<text x="178" y="190.9">Title:</text>
<text x="187.7" y="190.9">Exordisk</text>
<text x="202.5" y="190.9">2</text>
<text x="211.5" y="190.9">Floppy</text>
<text x="223.5" y="190.9">Controller</text>
</g>
<g font-size="2.1" fill="#840000">
<text x="178" y="178">v0.1:</text>
<text x="184.7" y="178">Initial</text>
<text x="178" y="184">Sheet:</text>
<text x="178" y="181.2">100%</text>
<text x="185.7" y="181.2">Offner</text>
<text x="186.2" y="184">/Power/</text>
<text x="178" y="186.7">File:</text>
<text x="184.1" y="186.7">power.kicad_sch</text>
<text x="178" y="196.9">KiCad</text>
<text x="178" y="194.1">Size:</text>
<text x="184.7" y="194.1">A4</text>
<text x="185.7" y="196.9">E.D.A.</text>
<text x="193.3" y="196.9">8.0.9</text>
<text x="200" y="194.1">Date:</text>
<text x="207" y="194.1">2025-06-17</text>
<text x="263" y="194.3">Rev:</text>
<text x="263" y="196.9">Id:</text>
<text x="267.1" y="196.9">3/3</text>
<text x="269.4" y="194.3">v0.1</text>
</g>
<g font-size="1.8" fill="#840000">
<text x="35" y="11.9">1</text>
<text x="85" y="11.9">2</text>
<text x="135" y="11.9">3</text>
<text x="185" y="11.9">4</text>
<text x="235" y="11.9">5</text>
<text x="285" y="11.9">6</text>
<text x="10.3" y="35.9">A</text>
<text x="285.3" y="35.9">A</text>
<text x="10.3" y="85.9">B</text>
<text x="285.3" y="85.9">B</text>
<text x="10.3" y="135.9">C</text>
<text x="285.3" y="135.9">C</text>
<text x="10.3" y="185.9">D</text>
<text x="285.3" y="185.9">D</text>
<text x="35" y="199.9">1</text>
<text x="85" y="199.9">2</text>
<text x="135" y="199.9">3</text>
<text x="185" y="199.9">4</text>
<text x="235" y="199.9">5</text>
<text x="285" y="199.9">6</text>
</g>
<g font-size="1.8" fill="#006464">
<text x="215.8" y="28.8">U10B</text>
<text x="244.8" y="28.8">U31B</text>
<text x="266.4" y="24.7">U37E</text>
<text x="266.5" y="27.3">7417</text>
<text x="45" y="31.3">GND</text>
<text x="215.3" y="31.3">74S04</text>
<text x="238.5" y="35.2">J</text>
<text x="243.4" y="34.2" transform="rotate(-90 243.4 34.2)">~{S}</text>
<text x="244.8" y="31.3">74LS76</text>
<text x="245.1" y="35.2">Q</text>
<text x="266.4" y="34.9">U38B</text>
<text x="37.1" y="37.7">VI</text>
<text x="40" y="41.5">VR1</text>
<text x="42.8" y="36.1" transform="rotate(-90 42.8 36.1)">GND</text>
<text x="44.1" y="37.7">VO</text>
<text x="215.9" y="41.5">U10E</text>
<text x="238.5" y="40.2">K</text>
<text x="238.5" y="37.7">C</text>
<text x="243.4" y="40.9" transform="rotate(-90 243.4 40.9)">~{R}</text>
<text x="245.1" y="40.2">~{Q}</text>
<text x="266.5" y="37.4">7417</text>
<text x="25.3" y="47.9">-12V</text>
<text x="34.7" y="44">LM7905_TO220</text>
<text x="56.4" y="47.9">-5V</text>
<text x="215.3" y="44">74S04</text>
<text x="266.5" y="45.1">U38F</text>
<text x="266.5" y="47.6">7417</text>
<text x="238.7" y="51.7">U35C</text>
<text x="215.3" y="58">74S08</text>
<text x="215.8" y="55.5">U11C</text>
<text x="238.8" y="54.2">7404</text>
<text x="266.4" y="56.5">U39B</text>
<text x="266.5" y="59">7404</text>
<text x="238.7" y="65.6">U35E</text>
<text x="220.6" y="70.7">U16A</text>
<text x="238.8" y="68.2">7404</text>
<text x="265.1" y="70.5">U39C</text>
<text x="214.4" y="77.1">D</text>
<text x="219.3" y="76.1" transform="rotate(-90 219.3 76.1)">~{S}</text>
<text x="220.6" y="73.3">7474</text>
<text x="221" y="77.1">Q</text>
<text x="265.2" y="73">7404</text>
<text x="214.4" y="79.6">C</text>
<text x="219.3" y="82.8" transform="rotate(-90 219.3 82.8)">~{R}</text>
<text x="221" y="82.1">~{Q}</text>
<text x="238.8" y="78.3">U35F</text>
<text x="238.8" y="80.9">7404</text>
<text x="265.1" y="85.7">U39D</text>
<text x="265.2" y="88.2">7404</text>
<text x="217.2" y="91">U30A</text>
<text x="217.2" y="93.6">7400</text>
<text x="238.7" y="91">U36B</text>
<text x="238.8" y="93.6">7404</text>
<text x="265.2" y="98.4">U39E</text>
<text x="265.2" y="100.9">7404</text>
<text x="238.7" y="103.7">U36D</text>
<text x="238.8" y="106.3">7404</text>
<text x="25.9" y="126.8">+5V</text>
<text x="37.3" y="126.8">+5V</text>
<text x="48.8" y="126.8">+5V</text>
<text x="60.2" y="126.8">+5V</text>
<text x="71.6" y="126.8">+5V</text>
<text x="83.1" y="126.8">+5V</text>
<text x="94.5" y="126.8">+5V</text>
<text x="105.9" y="126.8">+5V</text>
<text x="117.3" y="126.8">+5V</text>
<text x="128.8" y="126.8">+5V</text>
<text x="140.2" y="126.8">+5V</text>
<text x="151.6" y="126.8">+5V</text>
<text x="163.1" y="126.8">+5V</text>
<text x="174.5" y="126.8">+5V</text>
<text x="185.9" y="126.8">+5V</text>
<text x="197.4" y="126.8">+5V</text>
<text x="208.8" y="126.8">+5V</text>
<text x="220.2" y="126.8">+5V</text>
<text x="231.6" y="126.8">+5V</text>
<text x="243.1" y="126.8">+5V</text>
<text x="254.5" y="126.8">+5V</text>
<text x="265.9" y="126.8">+5V</text>
<text x="277.4" y="126.8">+5V</text>
<text x="24.9" y="141.8">U1C</text>
<text x="28.8" y="139.5" transform="rotate(-90 28.8 139.5)">VCC</text>
<text x="35.8" y="142.1">U8D</text>
<text x="40.2" y="139.5" transform="rotate(-90 40.2 139.5)">VCC</text>
<text x="47.3" y="142.1">U9C</text>
<text x="51.7" y="139.5" transform="rotate(-90 51.7 139.5)">VCC</text>
<text x="58.7" y="142.1">U10G</text>
<text x="63.1" y="139" transform="rotate(-90 63.1 139)">VCC</text>
<text x="70.1" y="142.1">U11E</text>
<text x="74.5" y="139.5" transform="rotate(-90 74.5 139.5)">VCC</text>
<text x="81.5" y="142.1">U12E</text>
<text x="86" y="139.5" transform="rotate(-90 86 139.5)">VCC</text>
<text x="93" y="142.1">U14C</text>
<text x="97.4" y="139.5" transform="rotate(-90 97.4 139.5)">VCC</text>
<text x="104.4" y="142.1">U15G</text>
<text x="108.8" y="139" transform="rotate(-90 108.8 139)">VCC</text>
<text x="115.8" y="142.1">U16C</text>
<text x="120.2" y="139.5" transform="rotate(-90 120.2 139.5)">VCC</text>
<text x="127.3" y="142.1">U17E</text>
<text x="131.7" y="139.5" transform="rotate(-90 131.7 139.5)">VCC</text>
<text x="138.7" y="142.1">U18G</text>
<text x="143.1" y="139" transform="rotate(-90 143.1 139)">VCC</text>
<text x="149.9" y="141.8">U22C</text>
<text x="154.5" y="139.5" transform="rotate(-90 154.5 139.5)">VCC</text>
<text x="161.3" y="141.8">U23C</text>
<text x="166" y="139.5" transform="rotate(-90 166 139.5)">VCC</text>
<text x="172.7" y="141.8">U24C</text>
<text x="177.4" y="139.5" transform="rotate(-90 177.4 139.5)">VCC</text>
<text x="184.2" y="141.8">U26C</text>
<text x="188.8" y="139.5" transform="rotate(-90 188.8 139.5)">VCC</text>
<text x="196.6" y="141.6">U30E</text>
<text x="200.3" y="139.5" transform="rotate(-90 200.3 139.5)">VCC</text>
<text x="207" y="141.8">U31C</text>
<text x="211.7" y="139.5" transform="rotate(-90 211.7 139.5)">VCC</text>
<text x="218.4" y="142.6">U33C</text>
<text x="223.1" y="139" transform="rotate(-90 223.1 139)">VCC</text>
<text x="230.9" y="141.6">U35G</text>
<text x="234.5" y="139" transform="rotate(-90 234.5 139)">VCC</text>
<text x="242.3" y="141.6">U36G</text>
<text x="246" y="139" transform="rotate(-90 246 139)">VCC</text>
<text x="253.8" y="141.6">U37G</text>
<text x="257.4" y="139.5" transform="rotate(-90 257.4 139.5)">VCC</text>
<text x="265.2" y="141.6">U38G</text>
<text x="268.8" y="139.5" transform="rotate(-90 268.8 139.5)">VCC</text>
<text x="276.6" y="141.6">U39G</text>
<text x="280.3" y="139.5" transform="rotate(-90 280.3 139.5)">VCC</text>
<text x="24.9" y="144.4">74S51W</text>
<text x="28.8" y="148.8" transform="rotate(-90 28.8 148.8)">GND</text>
<text x="35.8" y="144.6">74S11</text>
<text x="40.2" y="148.8" transform="rotate(-90 40.2 148.8)">GND</text>
<text x="47.3" y="144.6">74S260</text>
<text x="51.7" y="148.8" transform="rotate(-90 51.7 148.8)">GND</text>
<text x="58.7" y="144.6">74S04</text>
<text x="63.1" y="149.4" transform="rotate(-90 63.1 149.4)">GND</text>
<text x="70.1" y="144.6">74S08</text>
<text x="74.5" y="148.8" transform="rotate(-90 74.5 148.8)">GND</text>
<text x="81.5" y="144.6">7400</text>
<text x="86" y="148.8" transform="rotate(-90 86 148.8)">GND</text>
<text x="93" y="144.6">7474</text>
<text x="97.4" y="148.8" transform="rotate(-90 97.4 148.8)">GND</text>
<text x="104.4" y="144.6">7404</text>
<text x="108.8" y="149.4" transform="rotate(-90 108.8 149.4)">GND</text>
<text x="115.8" y="144.6">7474</text>
<text x="120.2" y="148.8" transform="rotate(-90 120.2 148.8)">GND</text>
<text x="127.3" y="144.6">7400</text>
<text x="131.7" y="148.8" transform="rotate(-90 131.7 148.8)">GND</text>
<text x="138.7" y="144.6">7404</text>
<text x="143.1" y="149.4" transform="rotate(-90 143.1 149.4)">GND</text>
<text x="149.9" y="144.4">7474</text>
<text x="154.5" y="148.8" transform="rotate(-90 154.5 148.8)">GND</text>
<text x="161.3" y="144.4">7474</text>
<text x="166" y="148.8" transform="rotate(-90 166 148.8)">GND</text>
<text x="172.7" y="144.4">7474</text>
<text x="177.4" y="148.8" transform="rotate(-90 177.4 148.8)">GND</text>
<text x="184.2" y="144.4">7474</text>
<text x="188.8" y="148.8" transform="rotate(-90 188.8 148.8)">GND</text>
<text x="196.6" y="144.1">7400</text>
<text x="200.3" y="148.8" transform="rotate(-90 200.3 148.8)">GND</text>
<text x="207" y="144.4">74LS76</text>
<text x="211.7" y="148.8" transform="rotate(-90 211.7 148.8)">GND</text>
<text x="218.4" y="145.1">MC8602</text>
<text x="223.1" y="149.4" transform="rotate(-90 223.1 149.4)">GND</text>
<text x="230.9" y="144.1">7404</text>
<text x="234.5" y="149.4" transform="rotate(-90 234.5 149.4)">GND</text>
<text x="242.3" y="144.1">7404</text>
<text x="246" y="149.4" transform="rotate(-90 246 149.4)">GND</text>
<text x="253.8" y="144.1">7417</text>
<text x="257.4" y="148.8" transform="rotate(-90 257.4 148.8)">GND</text>
<text x="265.2" y="144.1">7417</text>
<text x="268.8" y="148.8" transform="rotate(-90 268.8 148.8)">GND</text>
<text x="276.6" y="144.1">7417</text>
<text x="280.3" y="148.8" transform="rotate(-90 280.3 148.8)">GND</text>
<text x="25.9" y="160.2">GND</text>
<text x="37.3" y="160.2">GND</text>
<text x="48.8" y="160.2">GND</text>
<text x="60.2" y="160.2">GND</text>
<text x="71.6" y="160.2">GND</text>
<text x="83.1" y="160.2">GND</text>
<text x="94.5" y="160.2">GND</text>
<text x="105.9" y="160.2">GND</text>
<text x="117.3" y="160.2">GND</text>
<text x="128.8" y="160.2">GND</text>
<text x="140.2" y="160.2">GND</text>
<text x="151.6" y="160.2">GND</text>
<text x="163.1" y="160.2">GND</text>
<text x="174.5" y="160.2">GND</text>
<text x="185.9" y="160.2">GND</text>
<text x="197.4" y="160.2">GND</text>
<text x="208.8" y="160.2">GND</text>
<text x="220.2" y="160.2">GND</text>
<text x="231.6" y="160.2">GND</text>
<text x="243.1" y="160.2">GND</text>
<text x="254.5" y="160.2">GND</text>
<text x="265.9" y="160.2">GND</text>
<text x="277.4" y="160.2">GND</text>
<text x="122.4" y="164.9">+5V</text>
<text x="18.3" y="172.5">+5V</text>
<text x="152.3" y="171">MC4024</text>
<text x="153.6" y="168.5">U21B</text>
<text x="22.5" y="179.8">C1</text>
<text x="120.9" y="177.4">U21C</text>
<text x="120.9" y="179.9">MC4024</text>
<text x="125.3" y="174.2" transform="rotate(-90 125.3 174.2)">Vcc</text>
<text x="149.1" y="179.9">CX</text>
<text x="149.1" y="177.4">VCX2</text>
<text x="149.1" y="174.9">VCM2</text>
<text x="22.5" y="182.4">100u/16</text>
<text x="34.1" y="180.4">C5</text>
<text x="34.1" y="182.9">100n</text>
<text x="41.7" y="180.4">C6</text>
<text x="41.7" y="182.9">100n</text>
<text x="49.3" y="180.4">C7</text>
<text x="49.3" y="182.9">100n</text>
<text x="56.9" y="180.4">C8</text>
<text x="56.9" y="182.9">100n</text>
<text x="64.6" y="180.4">C9</text>
<text x="64.6" y="182.9">100n</text>
<text x="72.2" y="182.9">100n</text>
<text x="72.2" y="180.4">C10</text>
<text x="79.8" y="182.9">100n</text>
<text x="79.8" y="180.4">C11</text>
<text x="87.4" y="182.9">100n</text>
<text x="87.4" y="180.4">C12</text>
<text x="95" y="182.9">100n</text>
<text x="95" y="180.4">C13</text>
<text x="102.7" y="182.9">100n</text>
<text x="102.7" y="180.4">C14</text>
<text x="110.3" y="182.9">100n</text>
<text x="110.3" y="180.4">C15</text>
<text x="122.8" y="184.9" transform="rotate(-90 122.8 184.9)">GND</text>
<text x="125.3" y="184.9" transform="rotate(-90 125.3 184.9)">GND</text>
<text x="127.9" y="184.9" transform="rotate(-90 127.9 184.9)">GND</text>
<text x="158.7" y="181.2">Out1</text>
<text x="18.3" y="190.7">GND</text>
<text x="149.1" y="187.6">CX</text>
<text x="122.4" y="195.4">GND</text>
<text x="140.2" y="193.3">GND</text>
</g>
<g font-size="1.8" fill="#a90000">
<text x="258.4" y="29">11</text>
<text x="269.8" y="29">10</text>
<text x="41.7" y="31.2" transform="rotate(-90 41.7 31.2)">1</text>
<text x="212" y="35.3">3</text>
<text x="223.4" y="35.3">4</text>
<text x="235.5" y="34">9</text>
<text x="242.3" y="31.2" transform="rotate(-90 242.3 31.2)">7</text>
<text x="247.6" y="34">11</text>
<text x="34.9" y="36.6">2</text>
<text x="47.6" y="36.6">3</text>
<text x="234.9" y="39.1">12</text>
<text x="235.5" y="36.6">6</text>
<text x="247.6" y="39.1">10</text>
<text x="259" y="39.1">3</text>
<text x="270.4" y="39.1">4</text>
<text x="242.3" y="43.9" transform="rotate(-90 242.3 43.9)">8</text>
<text x="211.4" y="48">11</text>
<text x="222.8" y="48">10</text>
<text x="258.4" y="49.3">13</text>
<text x="269.8" y="49.3">12</text>
<text x="212" y="59.4">9</text>
<text x="234.9" y="58.2">5</text>
<text x="246.3" y="58.2">6</text>
<text x="211.4" y="64.5">10</text>
<text x="223.4" y="62">8</text>
<text x="259" y="60.7">3</text>
<text x="270.4" y="60.7">4</text>
<text x="211.4" y="75.9">2</text>
<text x="218.2" y="73.1" transform="rotate(-90 218.2 73.1)">4</text>
<text x="224.1" y="75.9">5</text>
<text x="234.3" y="72.1">11</text>
<text x="245.7" y="72.1">10</text>
<text x="257.7" y="74.7">5</text>
<text x="269.2" y="74.7">6</text>
<text x="211.4" y="78.5">3</text>
<text x="224.1" y="81">6</text>
<text x="218.2" y="85.8" transform="rotate(-90 218.2 85.8)">1</text>
<text x="234.3" y="84.8">13</text>
<text x="245.7" y="84.8">12</text>
<text x="257.7" y="89.9">9</text>
<text x="269.2" y="89.9">8</text>
<text x="213.3" y="95">1</text>
<text x="213.3" y="100.1">2</text>
<text x="224.7" y="97.5">3</text>
<text x="234.9" y="97.5">3</text>
<text x="246.3" y="97.5">4</text>
<text x="257.1" y="102.6">11</text>
<text x="268.6" y="102.6">10</text>
<text x="234.9" y="110.2">9</text>
<text x="246.3" y="110.2">8</text>
<text x="27.7" y="133.4" transform="rotate(-90 27.7 133.4)">14</text>
<text x="39.1" y="133.4" transform="rotate(-90 39.1 133.4)">14</text>
<text x="50.5" y="133.4" transform="rotate(-90 50.5 133.4)">14</text>
<text x="62" y="133.4" transform="rotate(-90 62 133.4)">14</text>
<text x="73.4" y="133.4" transform="rotate(-90 73.4 133.4)">14</text>
<text x="84.8" y="133.4" transform="rotate(-90 84.8 133.4)">14</text>
<text x="96.3" y="134.7" transform="rotate(-90 96.3 134.7)">14</text>
<text x="107.7" y="133.4" transform="rotate(-90 107.7 133.4)">14</text>
<text x="119.1" y="134.7" transform="rotate(-90 119.1 134.7)">14</text>
<text x="130.6" y="133.4" transform="rotate(-90 130.6 133.4)">14</text>
<text x="142" y="133.4" transform="rotate(-90 142 133.4)">14</text>
<text x="153.4" y="134.7" transform="rotate(-90 153.4 134.7)">14</text>
<text x="164.8" y="134.7" transform="rotate(-90 164.8 134.7)">14</text>
<text x="176.3" y="134.7" transform="rotate(-90 176.3 134.7)">14</text>
<text x="187.7" y="134.7" transform="rotate(-90 187.7 134.7)">14</text>
<text x="199.1" y="133.4" transform="rotate(-90 199.1 133.4)">14</text>
<text x="210.6" y="134.1" transform="rotate(-90 210.6 134.1)">5</text>
<text x="222" y="133.4" transform="rotate(-90 222 133.4)">16</text>
<text x="233.4" y="133.4" transform="rotate(-90 233.4 133.4)">14</text>
<text x="244.9" y="133.4" transform="rotate(-90 244.9 133.4)">14</text>
<text x="256.3" y="133.4" transform="rotate(-90 256.3 133.4)">14</text>
<text x="267.7" y="133.4" transform="rotate(-90 267.7 133.4)">14</text>
<text x="279.1" y="133.4" transform="rotate(-90 279.1 133.4)">14</text>
<text x="27.7" y="153.1" transform="rotate(-90 27.7 153.1)">7</text>
<text x="39.1" y="153.1" transform="rotate(-90 39.1 153.1)">7</text>
<text x="50.5" y="153.1" transform="rotate(-90 50.5 153.1)">7</text>
<text x="62" y="153.1" transform="rotate(-90 62 153.1)">7</text>
<text x="73.4" y="153.1" transform="rotate(-90 73.4 153.1)">7</text>
<text x="84.8" y="153.1" transform="rotate(-90 84.8 153.1)">7</text>
<text x="96.3" y="151.8" transform="rotate(-90 96.3 151.8)">7</text>
<text x="107.7" y="153.1" transform="rotate(-90 107.7 153.1)">7</text>
<text x="119.1" y="151.8" transform="rotate(-90 119.1 151.8)">7</text>
<text x="130.6" y="153.1" transform="rotate(-90 130.6 153.1)">7</text>
<text x="142" y="153.1" transform="rotate(-90 142 153.1)">7</text>
<text x="153.4" y="151.8" transform="rotate(-90 153.4 151.8)">7</text>
<text x="164.8" y="151.8" transform="rotate(-90 164.8 151.8)">7</text>
<text x="176.3" y="151.8" transform="rotate(-90 176.3 151.8)">7</text>
<text x="187.7" y="151.8" transform="rotate(-90 187.7 151.8)">7</text>
<text x="199.1" y="153.1" transform="rotate(-90 199.1 153.1)">7</text>
<text x="210.6" y="152.4" transform="rotate(-90 210.6 152.4)">13</text>
<text x="222" y="153.1" transform="rotate(-90 222 153.1)">8</text>
<text x="233.4" y="153.1" transform="rotate(-90 233.4 153.1)">7</text>
<text x="244.9" y="153.1" transform="rotate(-90 244.9 153.1)">7</text>
<text x="256.3" y="153.1" transform="rotate(-90 256.3 153.1)">7</text>
<text x="267.7" y="153.1" transform="rotate(-90 267.7 153.1)">7</text>
<text x="279.1" y="153.1" transform="rotate(-90 279.1 153.1)">7</text>
<text x="124.2" y="170.2" transform="rotate(-90 124.2 170.2)">14</text>
<text x="146" y="173.7">13</text>
<text x="146" y="178.8">10</text>
<text x="146" y="176.3">12</text>
<text x="164.4" y="180.1">8</text>
<text x="121.7" y="187.4" transform="rotate(-90 121.7 187.4)">5</text>
<text x="124.2" y="187.4" transform="rotate(-90 124.2 187.4)">7</text>
<text x="126.7" y="187.4" transform="rotate(-90 126.7 187.4)">9</text>
<text x="146" y="186.4">11</text>
</g>
</svg>
